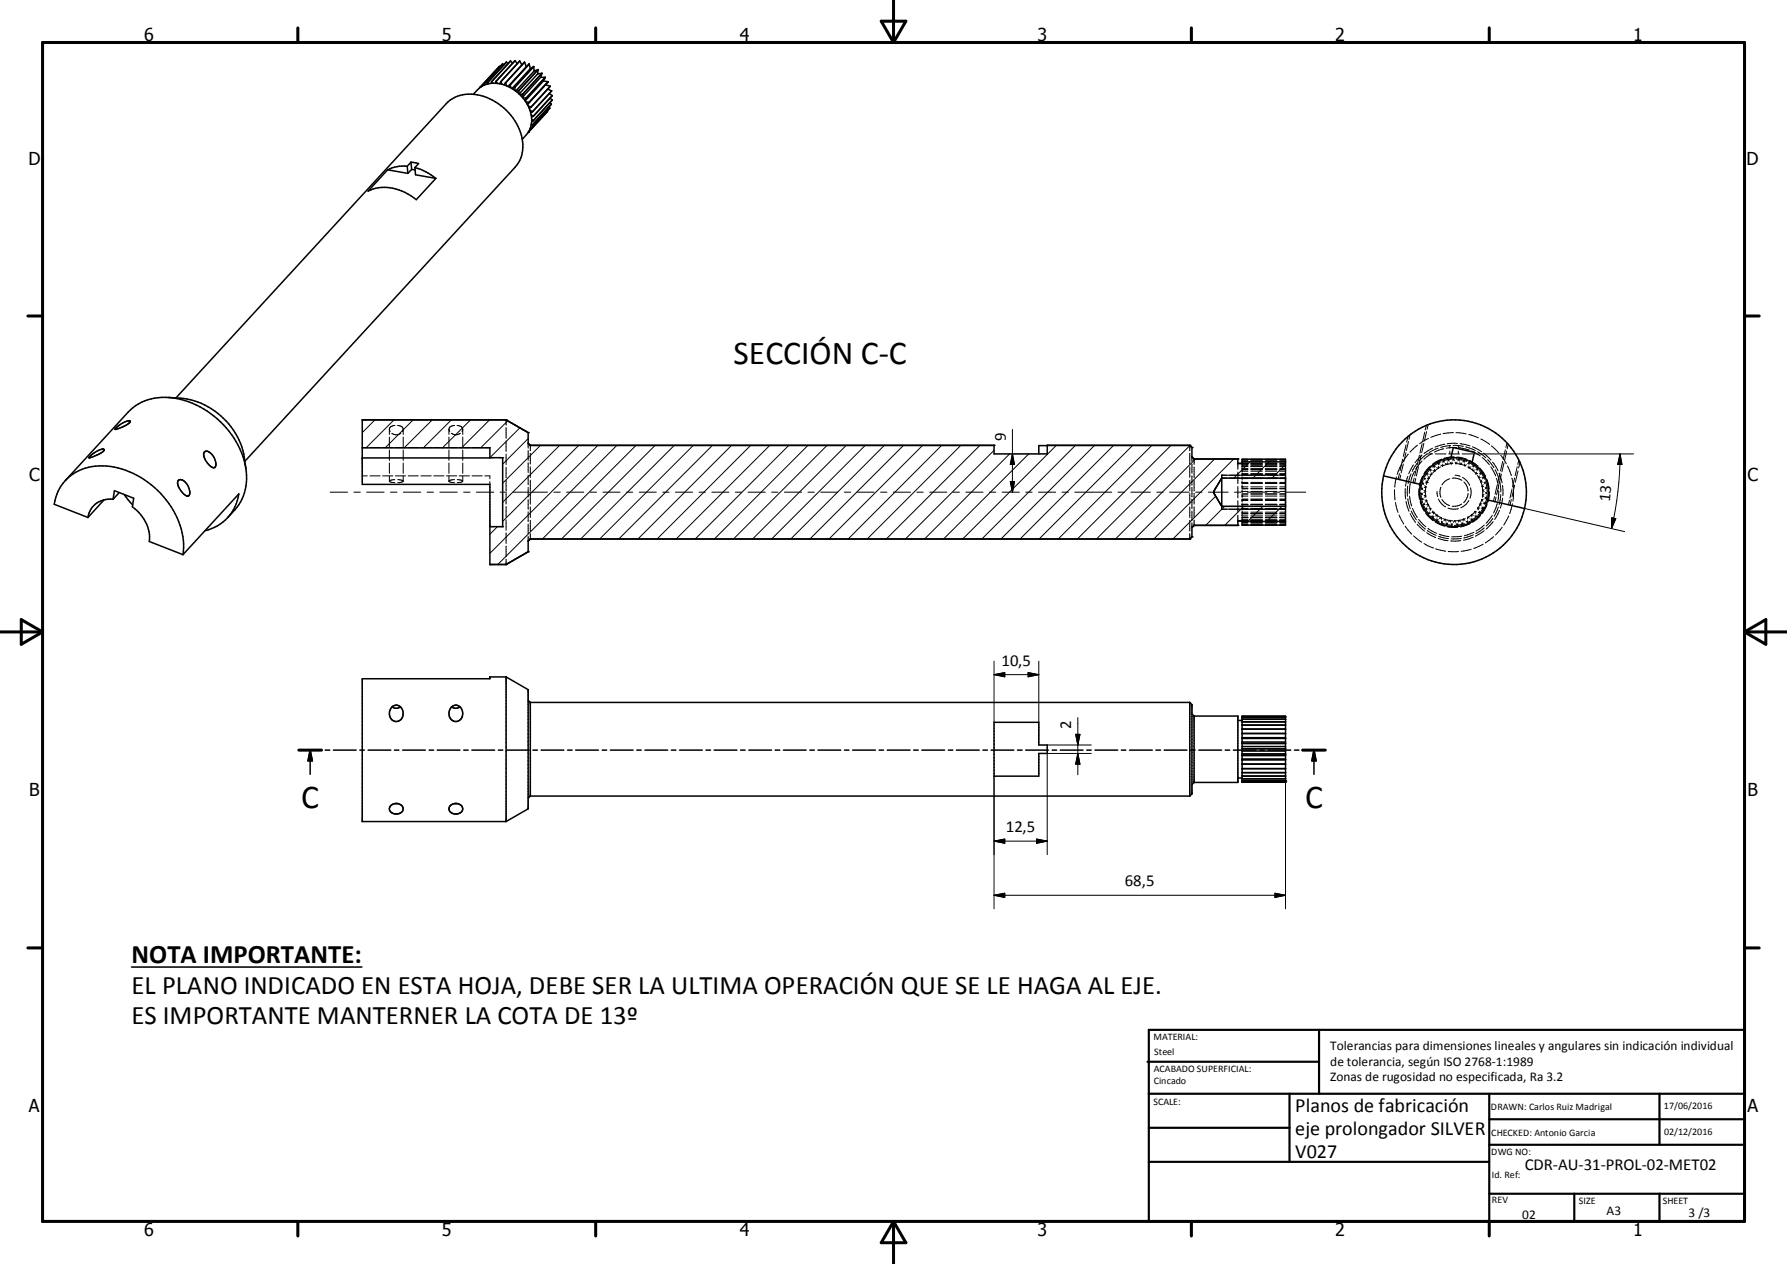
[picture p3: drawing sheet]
<svg xmlns="http://www.w3.org/2000/svg" width="420mm" height="297mm" viewBox="0 0 420 297" stroke-linecap="round" stroke-linejoin="round" font-family="sans-serif">
<g fill="none" stroke="#000" stroke-width=".36">
<path d="M113.6 19.9l.1 .1M113.6 19.9l.3 .1M114.5 19.5l.1 .2M114.5 19.5l.3 .2M115.5 19.2h.1M115.5 19.2v.4M115.6 19.6a8.2 8.2 0 0 1 4.8 1.2M115.6 19.6a5.7 5.7 0 0 0-4.3 2.6M115.6 19.2l.3 .4M116.6 19.1l-.1 .5M116.6 19.1h.1M116.6 19.1l.4 .5"/>
<path d="M117.4 15.6l-4.5 4.9M117.4 15.6l.1 .1M117.4 15.6h.1M117.7 19.2l-.2 .5M117.7 19.2h.1M117.7 19.2l.3 .6M118.1 15l-4.5 4.9M118.1 15l.3 .2M118.1 15h.1M118.8 19.5l-.3 .4M118.8 19.5h.1M118.8 19.5l.3 .7"/>
<path d="M119 14.6h.1M119 14.6l-4.5 4.9M119 14.6l.4 .3M119.9 19.9h.1M119.9 19.9l.2 .8M120 14.4h.1M120 14.4l-4.5 4.8M120 14.4l.5 .5M121 14.3h.1M121.1 14.3l-4.5 4.8M121.1 14.3l.5 .7M122.1 14.4h.1"/>
<path d="M122.2 14.4l-4.5 4.8M122.2 14.4l.5 .9M123.3 14.6l-4.5 4.9M123.3 14.6h.1M123.3 14.6l.4 1.1M123.7 15.7l-4.2 4.6 .4-.4M124.4 15v.1M124.4 15l-4.5 4.9M124.4 15l-.7 .7M124.4 15.1l-4.5 4.8M124.4 15.1l.3 1M124.7 16.1l-4.3 4.7"/>
<path d="M125.4 15.6l-.7 .5M125.4 15.6h.1M125.5 15.6l-4.5 4.9M125.5 15.6v1.1M125.5 16.7l-4.3 4.7M126.4 17.4l-4.4 4.7M126.4 16.4l-4.4 4.8M126.4 16.4l-.9 .3M126.4 16.4h.1M126.5 16.4l-4.5 4.8M126.5 16.4l-.1 1M127.1 18.2h1.1"/>
<path d="M127.1 18.2l-4.3 4.7M127.4 17.2l-4.5 4.9M127.4 17.2l-.3 1M127.4 17.2l-1 .2M127.7 19l1.1 .2M127.7 19l-4.3 4.7M128.2 18.2l-4.5 4.8M128.2 18.2h.1M128.2 18.2l-.5 .8M128.2 19.9l-4.2 4.6 .4-.4M128.2 19.9l1.1 .4M128.8 19.2l-4.4 4.9"/>
<path d="M128.8 19.2l-.6 .7M91.1 39.9l-4.6 5a10.5 10.5 0 0 1 11.3 2l4.6-5M91.1 39.9l4.8 .8M95.7 39.1l.2 1.6M95.7 39.1l-2.4 .1-2.2 .7M96.6 38.1l1.8 .3-.9 1M96.6 38.1l.2 1.7M96.6 38.1l-.9 1M96.8 39.8l.8 .1M96.8 39.8l-.9 .9M97.5 39.4l.2 1.7 4.7 .8M97.5 39.4a13.6 13.6 0 0 1 4.9 2.5"/>
<path d="M112.9 20.5h.1M120.4 20.8l1.6 1.2 .9 1M121 20.5h.1M121 20.5l-.6 .4M121 20.5l.1 .8M122 21.2h.1M122 21.2l-.7 .3M122 21.2l-.1 .8M122.9 23l1.1 1.7 .7 1.7M122.9 22.1l-.2 .7M122.9 22.1l-.7 .1M122.9 23h.8"/>
<path d="M123.6 23.9l.8 .2M123.7 23h.1M123.7 23l-.3 .6M124.2 24.9l.7 .2M124.2 31h.1M124.6 25.9l.6 .3M124.6 30.3h.2M124.7 30.1l.1 .2M124.7 26.4l.2 .7M124.8 30.3h.1M124.9 25.2l-.5 .3M124.9 25.1v.1"/>
<path d="M124.9 27l.5 .3M124.9 29.4h.2M124.9 27.1a5.8 5.8 0 0 1-2.1 5.6M124.9 29.1l.2 .3M125 28.1l.3 .3M125.1 29.4h.1M125.2 26.2h.1M125.2 26.2l-.4 .3M125.3 28.4h.1M125.3 28.4h-.3M125.4 27.3l-.5 .2M125.4 27.3h.1"/>
<path d="M128.6 26.1l.1 .1M128.7 26.2l-4.5 4.8M128.7 26.2h.1M128.7 20.9l1 .5M129 25.1l.2 .3M129.1 22l.7 .5M129.2 25.4l-4.4 4.9M129.2 24.1l.4 .4M129.3 23.1l.5 .4M129.3 20.3l-4.4 4.9M129.3 20.3h.1M129.6 24.5l-4.5 4.9"/>
<path d="M129.6 24.5h.1M129.7 21.4l-4.5 4.8M129.7 21.4h.1M129.8 23.5l-4.5 4.9M129.8 22.5l-4.4 4.8M129.8 23.5h.1M30.6 98.9v.1M39.5 93.4l2.8 .2a17.1 17.1 0 0 1 15.1 13.8 21.2 21.2 0 0 1 .5 6 10.9 10.9 0 0 1-2.7 6.4l-1.7 1.8M41.4 93.5l63.5-69.2a8.7 8.7 0 0 1 10.2-1.1 13.1 13.1 0 0 1 7.8 11.4 7 7 0 0 1-1.8 4.6l-63.5 69.2M119 98.7h-33.9v15.1h30v18.8h3.9M119 98.7l5.1 3M119 98.7l1.4 .8"/>
<path d="M15.4 112.9a10.2 10.2 0 0 0-2.7 5.6l8 3.1M15.4 112.9a12.4 12.4 0 0 1 12.4-2.9 20.9 20.9 0 0 1 15.3 17l-.1 3.3M21.1 107.3a5.7 5.7 0 0 1 3.3-1.7 .82 .82 0 0 1-.9 1l-2.5 1zM24.4 105.6h.1M24.5 117.5l-3.8 4.1M26.6 117.3l.3-2 4.5 1.8-.3 2a9.1 9.1 0 0 1 4 8.1l7.9 3.1M26.6 117.3a5.1 5.1 0 0 0-5.9 4.3M27.3 100.5a4.6 4.6 0 0 1 3.3-1.6 1.61 1.61 0 0 1-1.4 1.3l-2.1 .7zM28 115.8l-1.4 1.5M29.2 116.2l2 2.4M41.9 112.9a1.53 1.53 0 0 1 2.1 .9 2.33 2.33 0 0 1 .3 2.7l-.1 .1a3.6 3.6 0 0 1-2.4-3.6zM48.1 106.2a1.08 1.08 0 0 1 1.4 .3 2.68 2.68 0 0 1 1 3.4 2.86 2.86 0 0 1-2.5-2.4l-.1-.8z"/>
<path d="M57.8 109.9a20.6 20.6 0 0 0-19.7-16.5 11.3 11.3 0 0 0-7.9 3.4l-14.8 16.1M85.1 105.2h30v2.4h-30M115.1 107.5h3v16.3h-3M121.7 100.2l2.4 1.5M124.1 101.7v2.4l.6 .6h108.9v2h12.5v-2h33.6l.5 .5v2.1l.5 .6h10.3v1h1v-1h10.2v15.5h-10.2v-1h-1v1h-10.3l-.5 .6v2.1l-.5 .6h-155l-.6 .5v2.4M246.1 104.7h-1.9v2M285.4 115.3v.1M287.2 111.7v7.9M292 108.5h10.2M302.2 112.3h-15l-1.1 1.9a1.76 1.76 0 0 0-.6 2.1l1.7 2.7h15M325.2 111.8a17 17 0 0 0 12.7 20.4 17 17 0 0 0 20.5-12.7M325.2 111.8a17 17 0 0 1 20.4-12.7 17 17 0 0 1 12.8 20.4"/>
<path d="M325.2 111.8l8.7 2M333.9 113.8a8.1 8.1 0 0 0 6 9.7 8.1 8.1 0 0 0 9.8-6M341 107.6l.6-2.4 5 1.1-.6 2.4M341 107.6a7.8 7.8 0 0 1 5 1.1M341 107.6a8 8 0 0 0-7.1 6.2M346 108.7a8 8 0 0 1 3.7 8.8M349.7 117.5l8.7 2M53.5 121.6a10.5 10.5 0 0 0 2.6-5.5l-13.1 14.2M53.5 121.6a10.3 10.3 0 0 1-5.3 3.1M124.1 129.6l-5.1 3M292 122.5h10.2M119 159.1l5.1 3v28l-5.1 2.9"/>
<path d="M119 159.1v33.9M119 159.1h-3.9v.4h-30v33.5h33.9M70.2 176.3h5.4M72.9 176.3v5.6M72.9 176.3l.5 2.5h-1zM76.4 176.3h1.1M78.4 176.3h5.3M84.6 176.3h1M86.5 176.3h5.4M92.2 166.1a1.87 1.87 0 0 0-.6 2.3 1.87 1.87 0 0 0 2.1 1 2.03 2.03 0 0 0 .4-3.3M92.2 166.1a1.39 1.39 0 0 1 1.9 0M92.2 166.1l.8 .3 1.1-.3"/>
<path d="M92.7 176.3h1.1M94.6 176.3h5.4M100.8 176.3h1.1M102.8 176.3h5.3M106.2 166.1l.8 .3 1.1-.3M106.2 166.1a1.35 1.35 0 0 1 1.9 0M106.2 166.1a1.9 1.9 0 0 0-.6 2.2 1.9 1.9 0 0 0 1.9 1.2 2.01 2.01 0 0 0 .6-3.4M109 176.3h1M110.9 176.3h5.3M117.1 176.3h1.1M119.1 176.3h5.3M124.1 164.5l.6 .6"/>
<path d="M124.7 165.1v22M124.7 165.1h155M125.3 176.3h1M127.2 176.3h5.3M133.4 176.3h1.1M135.3 176.3h5.4M141.5 176.3h1.1M143.5 176.3h5.3M149.7 176.3h1M151.6 176.3h5.3M157.8 176.3h1.1M159.7 176.3h5.4"/>
<path d="M166 176.3h1M167.9 176.3h5.3M174.1 176.3h1M176 176.3h5.3M182.2 176.3h1.1M184.1 176.3h5.4M190.4 176.3h1M192.3 176.3h5.3M198.5 176.3h1M200.4 176.3h5.4M206.6 176.3h1.1M208.6 176.3h5.3"/>
<path d="M214.8 176.3h1M216.7 176.3h5.3M222.9 176.3h1M224.8 176.3h5.4M231 176.3h1.1M233 176.3h5.3M233.6 169.7h10.6v5.4h1.9v1.9h-1.9v5.4h-10.6zM239.2 176.3h1M241.1 176.3h5.3M247.3 176.3h1.1M249.2 176.3h5.4M255.4 176.3h1.1"/>
<path d="M257.4 176.3h5.3M263.6 176.3h1M265.5 176.3h5.3M271.7 176.3h1.1M273.6 176.3h5.4M279.7 165.1v22M279.7 165.1l.5 .5v20.9l-.5 .6M279.9 176.3h1M280.2 167.8l.5 .5M280.7 168.3v15.6M280.7 168.3h10.3v15.6h-10.3M281.8 176.3h5.3"/>
<path d="M288 176.3h1M289.9 176.3h5.4M291 169.3h1M292 168.3h10.2v15.5h-10.2zM292 168.3h10.2M292 168.6h10.2M292 169h10.2M292 169.6h10.2M292 170.4h10.2M292 171.3h10.2M292 172.3h10.2M292 173.5h10.2"/>
<path d="M292 174.7h10.2M292 175.9h10.2M292 177.2h10.2M292 178.4h10.2M292 179.6h10.2M292 179.5h10.2M292 176.5h10.2M292 175.4h10.2M292 174.4h10.2M292 173.3h10.2M292 178.6h10.2M292 177.6h10.2"/>
<path d="M296.1 176.3h1.1M298 176.3h5.4M304.3 176.3h1M306.2 176.3h5.3M308.8 176.3l.6 2.5h-1zM308.8 176.3v5.6M91.8 189.4a1.69 1.69 0 0 1 1.7-.6 1.69 1.69 0 0 1 1.2 1.3 1.67 1.67 0 0 1-1.6 1.2 1.67 1.67 0 0 1-1.6-1.4zM92.9 188.8h.5M105.8 189.4a1.72 1.72 0 0 1 1.7-.6 1.72 1.72 0 0 1 1.3 1.3 1.72 1.72 0 0 1-1.7 1.2 1.72 1.72 0 0 1-1.6-1.2zM106.9 188.8h.5M124.7 187.1l-.6 .5M124.7 187.1h155"/>
<path d="M280.7 183.9l-.5 .5M291 182.8h1M292 182.4h10.2M292 180.6h10.2M292 181.6h10.2M292 181.5h10.2M292 183h10.2M292 183.5h10.2M292 183.7h10.2M30.9 227.2h54.2"/>
</g>
<g fill="#000">
<circle cx="124.2" cy="31.1" r=".18"/>
<circle cx="85.1" cy="98.7" r=".18"/>
<circle cx="119" cy="98.7" r=".18"/>
<circle cx="20.9" cy="107.5" r=".18"/>
<circle cx="124.1" cy="101.7" r=".18"/>
<circle cx="124.7" cy="104.7" r=".18"/>
<circle cx="233.6" cy="104.7" r=".18"/>
<circle cx="246.1" cy="104.7" r=".18"/>
<circle cx="279.7" cy="104.7" r=".18"/>
<circle cx="280.2" cy="105.2" r=".18"/>
<circle cx="280.7" cy="107.9" r=".18"/>
<circle cx="291" cy="107.9" r=".18"/>
<circle cx="115.1" cy="132.6" r=".18"/>
<circle cx="119" cy="132.6" r=".18"/>
<circle cx="124.1" cy="129.6" r=".18"/>
<circle cx="124.7" cy="126.7" r=".18"/>
<circle cx="279.7" cy="126.7" r=".18"/>
<circle cx="280.2" cy="126.1" r=".18"/>
<circle cx="280.7" cy="123.4" r=".18"/>
<circle cx="291" cy="123.4" r=".18"/>
<circle cx="292" cy="183.5" r=".18"/>
<circle cx="292" cy="183.7" r=".18"/>
<circle cx="302.2" cy="183.5" r=".18"/>
<circle cx="302.2" cy="183.7" r=".18"/>
</g>
<g fill="none" stroke="#000" stroke-width=".24">
<path d="M88.1 98.7l-3 3M92.6 98.7l-6.6 6.5M92.8 100l-.8 .2-.3 .3-.2 1.6M93.4 100h.5a.87 .87 0 0 1 .7 1.4M97.1 98.7l-6.6 6.5M101.6 98.7l-6.6 6.5M106.1 98.7l-6.6 6.5M106.9 100l-.6 .1a.89 .89 0 0 0-.8 .8M107.4 100h.3a1.04 1.04 0 0 1 1.1 .9M110.6 98.7l-6.6 6.5M115.1 98.7l-6.6 6.5M119 98.7v1.2"/>
<path d="M119.3 98.9l-6.3 6.3M335.3 100l-.3 1M335.7 99.8l-.3 1.1M77.6 115.6h4.1M83.2 115.6h1.5M85.1 111.8h1.2M85.1 105.2h1.2M86.2 115.6h4.1M87 111.8h2.3M87 105.2h2.3M89.9 111.8h2.4M89.9 105.2h2.4"/>
<path d="M91.5 102.7v2.4M91.5 105.7v2.5M91.5 108.8v2.4M91.5 111.8v1.3M91.5 100.9l.2 .5M91.5 113.1l.3 .2 1 .1M91.8 115.6h1.5M92.1 101.8l.1 .1a1.72 1.72 0 0 0 2-.1M92.8 113.4h.1M92.8 112.7h.1M92.8 112.7l-1 .2-.3 .2M92.9 111.8h2.4"/>
<path d="M92.9 105.2h2.4M93.5 112.7a.98 .98 0 0 1 1.2 .5l-1.2 .2M94.8 100.9v1.2M94.8 102.7v2.4M94.8 105.7v2.5M94.8 108.8v2.4M94.8 111.8v1.3M94.8 115.6h4.1M95.9 111.8h2.4M95.9 105.2h2.4M98.9 111.8h2.5M98.9 105.2h2.5"/>
<path d="M100.4 115.6h1.5M101.9 111.8h2.5M101.9 105.2h2.5M103.4 115.6h4.1M104.9 111.8h2.4M104.9 105.2h2.4M105.5 100.9l.2 .5M105.5 113.1l.3 .2 1 .1M105.5 100.9v1.2M105.5 102.7v2.4M105.5 105.7v2.5M105.5 108.8v2.4"/>
<path d="M105.5 111.8v1.3M106.1 101.8l.1 .1a1.69 1.69 0 0 0 2-.1M106.8 113.4h.1M106.8 112.7h.1M106.8 112.7l-1 .2-.3 .2M107.5 112.7l1.2 .3M107.9 111.8h2.4M107.9 105.2h2.4M108.8 100.9l-.2 .5M108.8 111.8l-.1 1.4-1.2 .2M108.8 100.9v1.2M108.8 102.7v2.4"/>
<path d="M108.8 105.7v2.5M108.8 108.8v2.4M109 115.6h1.5M111 111.8h2.3M111 105.2h2.3M112 115.6h4.1M114 105.2h1.1M114 111.8h1.1v.7M115.1 113.2v.6M117.2 107.5h.9M117.6 115.6h1.5M118.1 107.5h.1"/>
<path d="M119 100.5v2.5M119 103.6v2.5M119 106.7v2.5M119 109.8v2.4M119 112.9v2.4M119 116v2.4M119 119.1v2.4M120.6 115.6h8.1M122.2 100.5l-7.1 7h1M124.1 104.1v1.2M124.1 105.9v2.3M124.1 108.7v2.4"/>
<path d="M124.1 111.6v2.3M124.1 114.5v2.3M124.1 117.4v2.3M124.1 103.1l-6 6M124.7 104.7v1.2M124.7 106.5v2.5M124.7 109.7v2.5M124.7 112.8v2.5M124.7 116v2.5M124.7 119.1v2.5M127 104.7l-8.9 8.8M130.2 115.6h1.5"/>
<path d="M131.5 104.7l-13.4 13.3M133.2 115.6h4M136 104.7l-17.9 17.8M138.7 115.6h1.5M140.5 104.7l-25.4 25.3M141.7 115.6h4M145 104.7l-28 27.9M147.2 115.6h1.5M149.5 104.7l-22 22M150.3 115.6h4M154 104.7l-22 22M155.8 115.6h1.5"/>
<path d="M158.5 104.7l-22 22M158.8 115.6h4M163 104.7l-22 22M164.3 115.6h1.5M167.3 115.6h4M167.4 104.7l-21.9 22M171.9 104.7l-22 22M172.8 115.6h1.5M175.8 115.6h4.1M176.4 104.7l-22 22M180.9 104.7l-22 22M181.4 115.6h1.5"/>
<path d="M184.4 115.6h4M185.4 104.7l-22 22M189.9 104.7l-22 22M189.9 115.6h1.5M192.9 115.6h4M194.4 104.7l-22 22M198.4 115.6h1.5M198.9 104.7l-22 22M201.4 115.6h4.1M203.4 104.7l-22 22M207 115.6h1.5M207.9 104.7l-22 22"/>
<path d="M210 115.6h4M212.4 104.7l-22 22M215.5 115.6h1.5M216.9 104.7l-22 22M218.5 115.6h4M221.3 104.7l-21.9 22M224 115.6h1.5M225.8 104.7l-22 22M227 115.6h4.1M230.3 104.7l-22 22M232.6 115.6h1.5M233.6 105.8l-20.8 20.9"/>
<path d="M235.6 115.6h4M237.3 106.7l-20 20M237.5 113.2h1l-.5 2.4zM238 106.7l.5 2.5h-1zM238 100.9v14.7M241.1 115.6h1.5M241.8 106.7l-20 20M244.1 115.6h4M248.3 104.7l-22 22M249.6 115.6h1.5M252.6 115.6h8.7M252.8 104.7l-22 22"/>
<path d="M257.3 104.7l-22 22M261.7 104.7l-21.9 22M262.8 115.6h1.5M265.8 115.6h4.6M266.2 104.7l-22 22M270.7 104.7l-22 22M271.9 115.6h1.5M274.9 115.6h4.6M275.2 104.7l-22 22M279.7 104.7v1.2M279.7 106.5v2.5M279.7 109.7v2.5"/>
<path d="M279.7 112.8v2.5M279.7 116v2.5M279.7 119.1v2.5M279.7 104.7l-22 22M280.2 107.3v1.2M280.2 109v2.2M280.2 111.8v2.2M280.2 114.6v2.2M280.2 117.3v2.2M280.7 107.9v1.2M280.7 109.7v2.5M280.7 112.9v2.4"/>
<path d="M280.7 116v2.5M280.7 119.1v2.5M281 107.9l-18.8 18.8M281 115.6h1.5M284 115.6h4.7M285.5 107.9l-18.8 18.8M285.8 116.6l-10.1 10.1M286 114.3l-.8 1.3 .8 1.4M286.4 117.7l.8 1.3h1.2M287.2 119.6h.1M287.2 111.7h.1M287.2 119.7h1.2"/>
<path d="M287.2 111.7h1.2M287.9 119l-4.5 4.4M288.4 112.3h-1.2l-.8 1.4M289 119.7h2.4M289 112.3h2.4M289 119h2.4M289 111.7h2.4M290 107.9l-18.8 18.8M290.2 115.6h1.5M291 108.9v1.4M291 110.9v2.7M291 114.3v2.7"/>
<path d="M291 117.7v2.7M292 118.6h.1M292 117.6h.1M292 117.7h.1M292 116.6h.1M292 115.5h.1M292 114.4h.1M292 113.4h.1M292 112.4h.1M292 108.9h.1M292 108.9v.4M292 109.4v.3"/>
<path d="M292 109.8v.5M292 110.4v.6M292 111.2v.6M292 112v.7M292 113v.7M292 114v.8M292 115.1v.8M292 116.2v.7M292 117.3v.7M292 118.3v.7M292 119.2v.6M292 119.6l8.4 .1"/>
<path d="M292 118.5h1.3M292 117.3h1.3M292 116.1h1.3M292 114.8h1.3M292 113.6h1.3M292 112.4h1.3M292 112.5h1.3M292 111.3h1.3M292 110.3h1.3M292 109.5h1.3M292 108.8h1.3M292 108.3h1.3"/>
<path d="M292 108h1.3M292 107.9h1.3M292 109h1.3M292 109.2h1.3M292 110.1h1.3M292 110.7h1.3M292 111.5h1.3M292 113.4h1.3M292 114.4h1.3M292 115.5h1.3M292 116.6h1.3M292 117.6h1.3"/>
<path d="M292 118.6h1.3M292 119.5h1.3M292 112.3h2.4M292 119h2.4M292 111.7h2.4M292.4 119l-4.5 4.4M293.2 115.6h4.6M293.8 108.5l-3.8 3.8M294 118.5h2.7M294 117.3h2.7M294 116.1h2.7M294 114.8h2.7"/>
<path d="M294 113.6h2.7M294 112.4h2.7M294 112.5h2.7M294 111.3h2.7M294 110.3h2.7M294 109.5h2.7M294 108.8h2.7M294 108.3h2.7M294 108h2.7M294 107.9h2.7M294 109h2.7M294 109.2h2.7"/>
<path d="M294 110.1h2.7M294 110.7h2.7M294 111.5h2.7M294 113.4h2.7M294 114.4h2.7M294 115.5h2.7M294 116.6h2.7M294 117.6h2.7M294 118.6h2.7M294 119.5h2.7M295 112.3h2.4M295 119h2.4"/>
<path d="M295 111.7h2.4M296.8 119l-3.5 3.5M297.4 118.5h2.7M297.4 117.3h2.7M297.4 116.1h2.7M297.4 114.8h2.7M297.4 113.6h2.7M297.4 112.4h2.7M297.4 112.5h2.7M297.4 111.3h2.7M297.4 110.3h2.7M297.4 109.5h2.7"/>
<path d="M297.4 108.8h2.7M297.4 108.3h2.7M297.4 108h2.7M297.4 107.9h2.7M297.4 109h2.7M297.4 109.2h2.7M297.4 110.1h2.7M297.4 110.7h2.7M297.4 111.5h2.7M297.4 113.4h2.7M297.4 114.4h2.7M297.4 115.5h2.7"/>
<path d="M297.4 116.6h2.7M297.4 117.6h2.7M297.4 118.6h2.7M297.4 119.5h2.7M298 112.3h2.4M298 119h2.4M298 111.7h2.4M298.3 108.5l-3.8 3.8M299.3 115.6h1.5M300.8 119.6h1.4M300.8 118.5h1.4M300.8 117.3h1.4"/>
<path d="M300.8 116.1h1.4M300.8 114.8h1.4M300.8 113.6h1.4M300.8 112.4h1.4M300.8 112.5h1.4M300.8 111.3h1.4M300.8 110.3h1.4M300.8 109.5h1.4M300.8 108.8h1.4M300.8 108.3h1.4M300.8 108h1.4M300.8 107.9h1.4"/>
<path d="M300.8 109h1.4M300.8 109.2h1.4l-3.2 3.1M300.8 110.1h1.4M300.8 110.7h1.4M300.8 111.5h1.4M300.8 113.4h1.4M300.8 114.4h1.4M300.8 115.5h1.4M300.8 116.6h1.4M300.8 117.6h1.4M300.8 118.6h1.4M300.8 119.5h1.4"/>
<path d="M301 112.3h1.2M301 119h1.2M301 111.7h1.2M301.3 119l-3.5 3.5M302.3 115.6h4.6M327.8 115l.1 2.5M328 118.1l.6 2.3M328.2 112.1l-.4 2.4M328.9 111.3l-.3 1.3M329.2 111.6l-.2 1.1M329.3 109.2l-.9 2.3M329.7 107.9l-.6 2.7"/>
<path d="M329.9 109l-.6 2.1M330.3 114.8l.1 2.5M330.5 106.4l-.5 2.1M330.5 117.8l.7 2.3M330.5 104.6l-.6 2.6M330.9 114.2l-.1 2.4M330.9 117.2l.6 2.3M330.9 111.9l-.5 2.4M330.9 102.5l-.3 1.4M331 106.7l-1.4 2M331.1 103.7l-.5 2.1M331.3 116.6l.5 2.3"/>
<path d="M331.4 102.2l-.2 1M331.5 113.6l-.2 2.4M331.7 111.3l-.7 2.3M332 119.5l1.1 2.1M332.2 109.2l-1.1 2.1M332.4 112.3l-.3 1.1M332.5 110.8l-.9 2.2M332.8 112.4l-.3 1.1M333 109.7l-.5 2.1M333.2 104.6l-1.8 1.7M333.2 108.8l-1.3 2M333.4 109.7l-.5 2.2"/>
<path d="M333.5 114.8l.1 2.5M333.6 107l-.4 2.1M333.8 117.9l1 2.2M334 115.7l.4 2.4M334 116.1h.1M334 116.1l.4 .1M334 106.9l-.5 2.2M334.1 114.8h.1M334.1 114.8l.3 .2M334.2 117.3h.1M334.2 117.3l.4 .1M334.2 107l-1.6 1.7"/>
<path d="M334.2 108.3l-1.4 1.9M334.3 104.3l-.5 2.1M334.3 113.6h.1M334.3 113.6l.3 .3M334.4 111.9l-.8 2.3M334.4 115.9l-.4 .2M334.4 114.7l-.3 .1M334.5 117.1l-.3 .2M334.5 112.7l-.5 2.4M334.6 118.5h.1M334.6 118.5h.4M334.6 118.7l1.3 2.1"/>
<path d="M334.7 113.5l-.4 .1M334.7 104.2l-.5 2.2M334.7 115.2l.4 .3-.4 .2M334.7 112.4h.1M334.7 112.4h.4M334.7 116.4l.5 .2-.4 .2M334.7 112.4l.3 .3M334.8 118.2l-.2 .3M334.9 114.1l.3 .3M334.9 101.6l-.5 2.1M334.9 117.5l.5 .1M335.1 119.6h.1"/>
<path d="M335.1 114.4l-.3 .2M335.1 114.4v2.4M335.2 114.4h.1M335.2 114.4h-.1M335.2 113l.3 .3M335.3 117.4l1 2.2M335.3 118.6h.5l-.3 .4M335.3 119.3l-.2 .3M335.3 101.4l-.5 2.2M335.3 111.3h.1M335.3 111.4l.2 .3M335.3 111.3l.4 .1"/>
<path d="M335.3 117.7l-.2 .2M335.3 117.7h.1M335.4 106.7l-1.8 1.6M335.4 113.4h.1M335.4 113.4l-.4 .1M335.4 106.7h1.3M335.5 113.4h.1M335.5 119.6h-.4M335.7 112l.2 .4h-.4M335.8 103l-2.1 1.2M336.1 111.4l.4 .1M336.1 110.4h.1"/>
<path d="M336.1 110.4l.1 .3M336.1 110.3l.4 .2M336.2 110.2l-1.4 2M336.2 109.5l-1.5 1.9M336.3 119.6l-.2 .3M336.3 119.6h.1M336.3 119.5l-.4 .1M336.3 111.7l-1 2.2M336.3 119.5h.1M336.4 111.1l.2 .4M336.5 111.5h.1M336.6 106.5l-1.9 1.4"/>
<path d="M336.7 105.3l-2 1.3M337 109.5h.1M337 109.5l.1 .4M337 109.5l.4 .2M337.2 110.3l.1 .4-.5-.1M337.3 106.7h2.6M337.8 115.4l.1 1.3M338 105.3l-2.1 1.1M338.1 108.8v.4M338.1 108.8h.1M338.1 108.8l.3 .2M338.1 109.6v.5l-.4-.2"/>
<path d="M338.1 117.3l.5 .8 1.2 1M338.6 102l-2.3 .8M338.6 109.7l-1.9 1.5M338.6 102h.1M338.7 114.5l-.2 .9 .2 1.4M338.7 108.5l-2 1.3M338.8 107.9h.1M338.8 107.9l-2.1 1.2M338.9 117.4l.8 .8 1 .6M339.1 109.1v.5l-.4-.3M339.2 108.3h.1M339.2 108.3l-.1 .4"/>
<path d="M339.2 108.3l.3 .3M339.4 105.4l-2.3 .9M339.6 104.4l-2.3 .7M339.8 108.9l.2 .3M340.1 109.2h.1M340.2 108.7l-.1 .5M340.3 119.4l1.3 .2 1.2-.1M340.4 108h.1M340.4 108l.2 .3M340.4 108l-.1 .4M340.5 106.7h2.5M340.7 112.5l-1.1 .6-.7 .9"/>
<path d="M340.8 104.7v.6M340.8 106v.7M340.9 108.6l.2 .4M341 104.7l-2.4 .4M341.1 108.9l-2 .6M341.1 109h.1M341.2 109h-.1M341.2 108.9h.1M341.3 108.6l-.1 .3M341.3 112.4h1.2l1.1 .5M341.5 108.2l.1-.3 .2 .3M341.5 108.9h-.4"/>
<path d="M341.6 104.7l2.3 .2M341.6 101.7l-2.4 .2M341.7 107.9l-2.4 .4M341.8 107.4l-2.4 .3M342 111.7l1.2 .2M342 108.6l.2 .4 .3-.4M342.1 108.9l2.3 .6M342.2 101.7l2.4 .3M342.3 107.9l2.4 .5M342.3 105.2l-2.3 .1M342.4 107.4l2.4 .5M342.6 104.2l-2.4 .1"/>
<path d="M342.7 108.3l.2-.3 .1 .3M342.8 104.7v.6M342.8 106v.7M343 105.2h.1M343 105.2l2.3 .5M343.1 108.7l.2 .5 .3-.4M343.2 104.2l2.3 .6M343.6 118.4l-1 .5-1.3 .1M343.7 106.7h2.5M343.8 112.2l1.1 1 .5 .8M344.1 113.3l.7 1 .3 1.1M344.1 108.3l-.3 .2"/>
<path d="M344.1 108.3h.1M344.1 108.3l.1 .3M344.2 109l.1 .4M344.3 109.5h.1M344.5 105l2.3 .9M344.7 109.2l-.4 .3M345 109.7l.3 .2M345.1 116l-.3 .9-.8 1.2M345.2 102.1l2.3 .8M345.2 108.7l2 1.4M345.2 117.7l-.6 .8-1.2 .8M345.3 108.7h.1"/>
<path d="M345.3 109.5v.5M345.3 108.7l-.3 .3M345.3 105.7v.1M345.3 108.7v.4M345.3 109.9v.1M345.3 109.9l1.6 1.3M345.3 109.9h.1M345.4 108.2l2 1.4M345.4 114h.1M345.6 114.6l.2 1.3-.3 1.2M345.7 109.7l-.4 .2M345.9 106l2 1.1"/>
<path d="M346.1 105l2.1 1.1M346.2 110.1l-.1 .5 .5-.2M346.3 109.4h.1M346.3 109.4l-.3 .2M346.4 109.4l-.1 .4M346.8 106.7h37.2M346.9 111.3v.1M347 110.9l-.1 .4M347.2 111.7l1.1 2.2M347.3 110.2h.1M347.3 110.2l-.4 .1M347.3 106.2l1.9 1.4"/>
<path d="M347.3 110.2l-.1 .4M347.4 111.3l-.5 .1M347.4 119.4h.4M347.4 119.4l.1 .4M347.4 119.3l-.2 .3M347.7 110.5l1.3 2.1M347.7 111.8l-.2 .4h.5M347.8 110l1.4 2M348 113.2h.1M348.1 103.2l2 1.2M348.1 113.2l.3 .1M348.1 111.2h.1"/>
<path d="M348.1 111.2l-.2 .3M348.1 111.2h-.4M348.2 119.4h.3M348.2 117.5l.3 .3M348.2 117.4h.1M348.3 112.8l-.3 .4M348.3 117.5l-.9 1.8M348.3 114.2l.4 .2M348.3 118.4h-.5l.3 .4M348.3 112.2h.4M348.3 119.1l.2 .3M348.4 114.2h-.1"/>
<path d="M348.4 107.5l1.7 1.7M348.4 114.5v2.4M348.4 115.3h.1M348.5 116.4l.3 .2M348.5 116.4h.1M348.5 115.3h.1M348.5 115.2h.1M348.5 115.3l.4 .2M348.5 119.4h.1M348.6 113.9l-.2 .3M348.6 117.3l-.4 .1M348.7 106.5l1.8 1.6"/>
<path d="M348.7 112.2h.1M348.7 112.2l-.2 .3M348.7 119.1l-1.4 2M348.8 113.3l.4 .1-.3 .3M348.8 118l.3 .3M348.8 115l-.3 .2M348.8 116.2l-.4 .2M349.1 118.3h.1M349.1 118.3h-.4M349.1 116.8l.3 .3M349.1 114.5l.4 .1-.4 .2M349.2 113.2l.4 2.4"/>
<path d="M349.2 115.7l.3 .1-.3 .2M349.4 117.1h.1M349.4 117.1l-.4 .1M349.5 112.6l.5 2.3M349.6 116.2l-.6 2.4M349.6 118.5l-1.2 2.2M349.7 108l1.4 1.9M350.1 115.5l-.4 2.5M350.4 109.7l1.1 2.1M350.6 104.8l1.7 1.7M350.8 108.6l1.3 2M351.3 116.7l-.3 1.1"/>
<path d="M351.4 110.4h.1M351.5 110.4l.9 2.2M351.6 116.8l-.2 1.1M351.7 112.4l.5 2.3M351.9 118.3l-.8 2.2M351.9 114l-.5 2.1M352.2 119.1l-1 2.2M352.3 115.3l-.2 2.4M352.3 114.1l-.5 2.2M352.4 111.2l.7 2.3M352.4 120l-1.1 2.1M352.5 113.2l.3 2.4"/>
<path d="M352.6 111.2l-.5 2.2M352.7 106.9l1.4 2.1M352.8 116.2l-.4 2.4M352.9 111.4l-.5 2.2M353.2 114.1v2.4M353.2 117l-.6 2.4M353.2 108.5l-.5 2.1M353.5 108.7l-.5 2.2M353.8 105.7l-.5 2.2M354.1 106l-.4 2.2M354.2 104.1l-.2 1.1M354.3 109.5l.9 2.3"/>
<path d="M354.5 104.4l-.2 1.1M354.8 117.6l-.2 1M355.2 117.4l-.3 1.3M355.4 112.3l.3 2.4M355.4 114.9l-.5 2.1M355.5 118.4l-.7 2.3M355.8 115.3l-.2 2.5M356 112.3l-.5 2.1M356 114l-.6 2.7M356.6 109.7l-.5 2.1M356.8 110.6l-.6 2.7M357 108.1l-.2 1"/>
<path d="M357.3 108.6l-.3 1.4M358.4 119.5l23.5 5.4M380.8 106.7l.4 2.5h-1zM380.8 106.7a78.3 78.3 0 0 1-2 17.5M115.1 123.8h1M116.9 123.8l-1.8 1.7M117.2 123.8h.9M118.1 123.8h.1M119 122.2v2.4M119 125.2v2.5M119 128.3v2.5M119 131.4v1.2"/>
<path d="M124.1 120.2v2.4M124.1 123.1v2.3M124.1 126v1.2M124.7 122.3v2.5M124.7 125.4v1.3M279.7 122.3v2.5M279.7 125.4v1.3M280.2 120.1v2.2M280.2 122.8v1.2M280.7 122.2v1.2M291 121.1v1.3M292 120.1v.5h1.3"/>
<path d="M292 120.8v.5M292 121.4v.4M292 121.9v.5M292 122.3h1.3M292 122.8h1.3M292 121.5h1.3M292 123.4h1.3M292 123.2h1.3M292 120.3h1.3M292 121h1.3M292 121.6h1.3M292 122h1.3"/>
<path d="M294 122.3h2.7M294 122.8h2.7M294 121.5h2.7M294 120.6h2.7M294 123.4h2.7M294 123.2h2.7M294 120.3h2.7M294 121h2.7M294 121.6h2.7M294 122h2.7M297.4 122.3h2.7M297.4 122.8h2.7"/>
<path d="M297.4 121.5h2.7M297.4 120.6h2.7M297.4 123.4h2.7M297.4 123.2h2.7M297.4 120.3h2.7M297.4 121h2.7M297.4 121.6h2.7M297.4 122h2.7M300.8 122.3h1.4M300.8 122.8h1.4M300.8 121.5h1.4M300.8 120.6h1.4"/>
<path d="M300.8 123.4h1.4M300.8 123.2h1.4M300.8 120.3h1.4M300.8 121h1.4M300.8 121.6h1.4M300.8 122h1.4M328.8 121l1.2 2.1M330.3 123.6l1.5 1.9M331.4 120.7l1.3 2M331.7 120.1l1.2 2.1M332.3 125.9l1.9 1.5M333.1 123.2l1.8 1.6"/>
<path d="M333.3 122.6l1.7 1.7M333.5 122.1h.1M333.5 122.1l1.6 1.7M334.7 127.7l2.2 1.1M335.1 120.6l1.8 1.7M335.3 125.2l2.2 1.1M335.5 124.7l2.1 1.1M335.6 124.2l2.1 1.1M335.8 120.7h.1M336 120.3l-.2 .3M336.2 120.6l-.4 .1M336.3 121.2l2 1.4"/>
<path d="M336.7 120.1l.3 .3M336.7 121.5h.1M336.8 121.2l-.1 .3M336.9 128.8h.1M337 120.3l-.4 .2M337 120.3v.1M337 120.4l1.6 1.2M337 120.4l-.1 .4M337 120.4h.1M337.1 121.4l-.4 .1M337.4 122.7l2.2 1M337.4 129l2.4 .5"/>
<path d="M337.7 122.3h.1M337.8 121.9l-.1 .4M337.8 121.1l-.4 .1M337.9 121l-.1 .5M337.9 121l-.1 .1M338 126.5l2.4 .6M338.1 122.1l-.4 .2M338.2 126l2.3 .6M338.3 125.5l2.3 .6M338.7 121.6l-.3 .3M338.7 121.6h.1M338.7 121.6l.1 .5"/>
<path d="M338.8 122.4v.4M338.8 122.8h.1M338.8 122.9l1.2 .3M339.1 121.9l2.4 .5M339.1 122.6l-.3 .2M339.8 122.1l-.4 .2M339.8 122.1h.1M339.8 122.1l.1 .4M339.9 122.8l.1 .4M340 123.2h.1M340 123.2l1.2 .2M340.2 123.8l2.5 .1"/>
<path d="M340.3 122.9l-.3 .3M340.4 129.6h.1M340.4 129.6h2.4M340.5 122.6l.3-.3 .2 .4M341.1 123l.2 .4M341.3 123.4h.1M341.5 123.1l-.2 .3M341.8 122.4l-.2 .3M341.8 122.4h.1M341.9 122.3v.1M341.9 122.4l.2 .3M342.3 123l.2 .4"/>
<path d="M342.5 123.4h.1M342.7 123l-.2 .4M342.9 122.3l-.1 .4M342.9 122.3h.1M342.9 122.2v.1M343 122.3h.1M343 122.3l.2 .3M343.4 127l-2.4 .1M343.5 126.5l-2.4 .1M343.5 122.9l.2 .2M343.6 126l-2.4 .1M343.7 123.1h.1"/>
<path d="M343.8 122.8l-.1 .3M344 122l-.1 .4M344 122l-1.9 .4M344 122h.1M344 122l.3 .3M344.3 123l-2.5 .4M344.4 121.9l-.4 .1M344.6 122.5l.3 .2M344.9 122.7h.1M344.9 122.4v.3M345 121.5h.1M345 121.6l-.1 .4"/>
<path d="M345 121.5v.1M345 121.5l.3 .2M345.6 123l-2.3 .8M345.7 122l.3 .2M345.8 129.1l-2.4 .4M345.9 120.9v.5M345.9 120.9h.1M345.9 121h.1M346 121l.3 .1M346 121.8v.3M346 122.2h.1M346.3 126.2l-2.3 .7"/>
<path d="M346.3 125.7l-2.2 .7M346.4 125.1l-2.2 .8M346.6 120.2l.5 .1M346.6 121.2l.4 .2M346.7 120.3h.1M346.7 120.3l.1 .4M346.8 120.1l-.6 .7-1.2 .8M346.9 121.5l-2.1 1.3M346.9 121l.1 .4M347 121.4h.1M347.5 120.4l.3 .1M347.7 120.1l.2 .4"/>
<path d="M347.8 120.5h.1M347.9 120.5h.1M348 121.2l-1.9 1.5M348.6 127.9l-2.2 1M348.9 124.7l-2.1 1.3M348.9 124.1l-2 1.3M348.9 123.4l-2 1.4M350.8 121.1l-1.5 1.9M350.9 121.8l-1.6 1.9M351 122.6l-1.7 1.7M351.1 126.1l-2 1.5M353.1 123.9l-1.6 1.8"/>
<path d="M354.6 121.2l-1.1 2.2M378.8 121.7l1 .2-1 2.3zM233.6 158.5h10.6M233.6 158.5l2.6-.5v1zM233.6 155.4v14.3M241.7 158l2.5 .5-2.5 .5zM244.2 155.4v14.3M246.1 175.1h10.4M252.8 172.6h1l-.5 2.5zM253.3 168.6v13.4M253.3 177l.5 2.6h-1zM256.5 177h-10.4v23.8"/>
<path d="M233.6 197.6l2.6-.4v1zM233.6 182.4v31.1M233.6 197.6h12.5M243.7 197.2l2.4 .4-2.4 .6zM302.2 181.5v32M233.6 210.4l2.6-.5v1zM233.6 210.4h68.6M299.7 209.9l2.5 .5-2.5 .5z"/>
</g>
<path d="M287.2 111.7h15M287.2 119.6h15" fill="none" stroke="#000" stroke-width=".25"/>
<g fill="none" stroke="#000" stroke-width=".71">
<path d="M10 10h400v277h-400zM70 6.6v3.4M140 6.6v3.4M207.1 5h5.8l-2.9 5zM210 0v10M280 6.6v3.4M350 6.6v3.4M6.6 74.2h3.4M410 74.2h3.5M0 148.5h10M5 145.6l5 2.9-5 2.9zM410 148.5h10.1"/>
<path d="M410 148.5l5.1-2.9v5.8zM70.2 176.3h5.4M306.2 176.3h5.3M6.6 222.7h3.4M410 222.7h3.5M70 287v3.4M140 287v3.4M210 287v10M210 287l2.9 5h-5.8zM280 287v3.4M350 287v3.4"/>
</g>
<g fill="none" stroke="#000" stroke-width=".51">
<path d="M269.7 249.5h40.3M270 242h140v45h-140zM270 257h140M303.1 257v16M310 242v15M350 257v30M390.1 257v12M270 265h33.1M270 273h80M350 269h60M350 263h60M350 280.5h60"/>
<path d="M370 280.5v6.5M390.1 280.5v6.5"/>
</g>
<path d="M72.9 176.3l.5 2.5h-1zM308.8 176.3l.6 2.5h-1z" fill="#000" stroke="#000" stroke-width=".36"/>
<path d="M237.5 113.2h1l-.5 2.4zM238 106.7l.5 2.5h-1zM380.8 106.7l.4 2.5h-1zM378.8 121.7l1 .2-1 2.3zM233.6 158.5l2.6-.5v1zM241.7 158l2.5 .5-2.5 .5zM252.8 172.6h1l-.5 2.5zM253.3 177l.5 2.6h-1zM233.6 197.6l2.6-.4v1zM243.7 197.2l2.4 .4-2.4 .6zM233.6 210.4l2.6-.5v1zM299.7 209.9l2.5 .5-2.5 .5z" fill="#000" stroke="#000" stroke-width=".24"/>
<g font-size="7.9">
<text x="172.4" y="85.6">SECCIÓN C-C</text>
<text x="70.8" y="189.8">C</text>
<text x="306.7" y="189.8">C</text>
</g>
<g font-size="6.3">
<text x="30.9" y="226.3">NOTA IMPORTANTE:</text>
<text x="30.9" y="233.5">EL PLANO INDICADO EN ESTA HOJA, DEBE SER LA ULTIMA OPERACIÓN QUE SE LE HAGA AL EJE.</text>
<text x="30.9" y="240.7">ES IMPORTANTE MANTERNER LA COTA DE 13º</text>
</g>
<g font-size="4.7">
<text x="304.5" y="261.2">Planos de fabricación</text>
<text x="304.5" y="266.6">eje prolongador SILVER</text>
<text x="304.5" y="272">V027</text>
</g>
<g font-size="4.2">
<text x="33.9" y="9.6">6</text>
<text x="103.9" y="9.6">5</text>
<text x="173.9" y="9.6">4</text>
<text x="243.8" y="9.6">3</text>
<text x="313.9" y="9.6">2</text>
<text x="383.9" y="9.6">1</text>
<text x="6.7" y="38.7">D</text>
<text x="410.5" y="38.7">D</text>
<text x="6.9" y="112.9">C</text>
<text x="410.7" y="112.9">C</text>
<text x="6.9" y="187.1">B</text>
<text x="410.7" y="187.1">B</text>
<text x="6.8" y="261.4">A</text>
<text x="410.7" y="261.4">A</text>
<text x="33.9" y="290.4">6</text>
<text x="103.9" y="290.4">5</text>
<text x="173.9" y="290.4">4</text>
<text x="243.8" y="290.4">3</text>
<text x="313.9" y="290.4">2</text>
<text x="383.9" y="290.4">1</text>
</g>
<g font-size="3.9">
<text x="236.4" y="103.6" transform="rotate(-90 236.4 103.6)">9</text>
<text x="378.4" y="117.9" transform="rotate(-83 378.4 117.9)">13°</text>
<text x="235.4" y="156.5">10,5</text>
<text x="251.8" y="171.4" transform="rotate(-90 251.8 171.4)">2</text>
<text x="236.4" y="195.6">12,5</text>
<text x="264.4" y="208.3">68,5</text>
<text x="358.4" y="274.9">CDR-AU-31-PROL-02-MET02</text>
</g>
<g font-size="3.1">
<text x="312.7" y="246.8">Tolerancias para dimensiones lineales y angulares sin indicación individual</text>
<text x="312.7" y="250.4">de tolerancia, según ISO 2768-1:1989</text>
<text x="312.7" y="254">Zonas de rugosidad no especificada, Ra 3.2</text>
<text x="357.8" y="286.5">02</text>
<text x="377.6" y="285.6">A3</text>
<text x="396.9" y="285.9">3 /3</text>
</g>
<g font-size="2.4">
<text x="271.1" y="244.4">MATERIAL:</text>
<text x="271.2" y="252">ACABADO SUPERFICIAL:</text>
<text x="271.3" y="248">Steel</text>
<text x="271.2" y="254.7">Cincado</text>
<text x="271.1" y="259.7">SCALE:</text>
<text x="350.4" y="260.8">DRAWN: Carlos Ruiz Madrigal</text>
<text x="391.1" y="260.6">17/06/2016</text>
<text x="350.5" y="267">CHECKED: Antonio Garcia</text>
<text x="391.2" y="266.7">02/12/2016</text>
<text x="350.5" y="271.4">DWG NO:</text>
<text x="350.7" y="276.9">Id. Ref:</text>
<text x="350.7" y="282.8">REV</text>
<text x="371.1" y="282.9">SIZE</text>
<text x="390.8" y="283">SHEET</text>
</g>
</svg>
